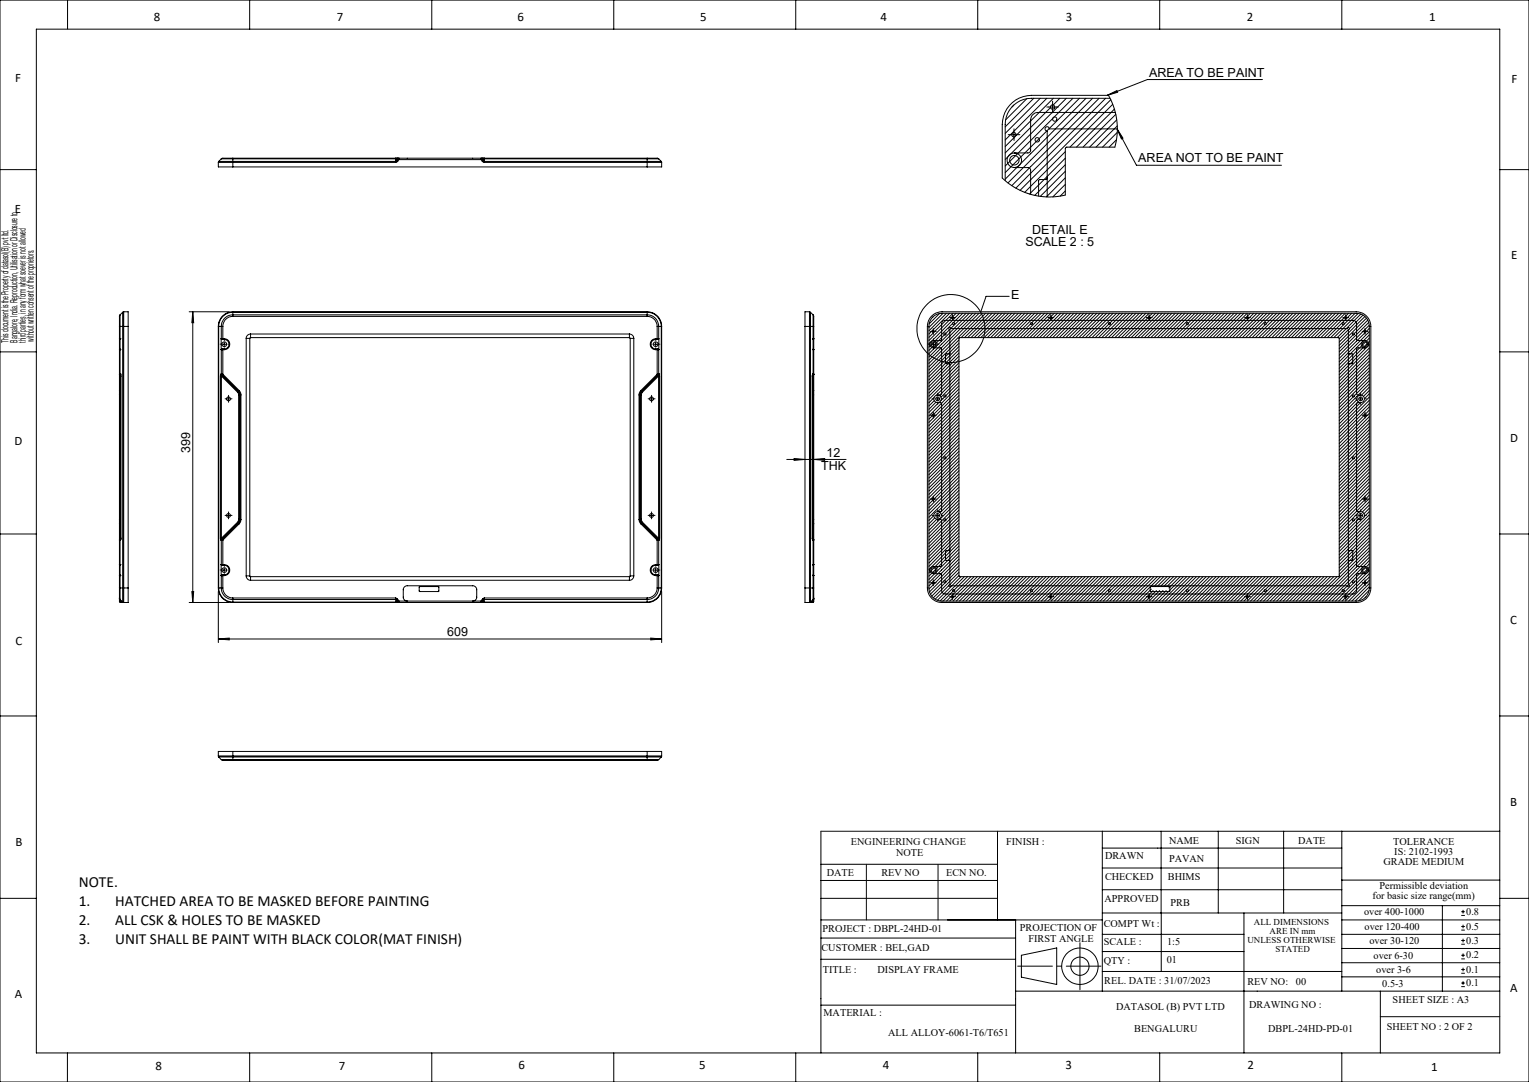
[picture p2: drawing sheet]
<svg xmlns="http://www.w3.org/2000/svg" width="420mm" height="297mm" viewBox="0 0 420 297" stroke-linecap="round" stroke-linejoin="round" font-family="sans-serif">
<g fill="none" stroke="#000" stroke-width=".27">
<path d="M0 0h420v297h-420zM10 8h402v281h-402zM18.6 0v7.9M68.6 0v8M118.6 0v8M168.6 0v8M218.6 0v8M268.6 0v8M318.6 0v8M368.6 0v8M277.3 29a8 8 0 0 1 6-2.8h21.2l1.5 3.5 .8 3.6 .1 3.5-.7 3.6-13.4 .1-.2 .3v12.7l-4 .6-2.4-.1-2.2-.4-2.6-.8-2.4-1.2-2.2-1.4-1.5-1.3 .1-15.8a7.8 7.8 0 0 1 1.9-4.1zM277.5 37h2"/>
<path d="M278.5 28.9l-.5 .4M278.5 36v2M278.8 37.5l-2.7 2.7M282 27.1l-5.8 5.8M284 27l-7.9 7.8M285.7 27l-9.6 9.6M287.5 27l-11.4 11.4M288.1 29.4h2M288.5 29.6l-12.4 12.4M289.1 28.4v2M289.3 27l-10.3 10.2M291.1 27l-1.8 1.8"/>
<path d="M292.9 27l-16.8 16.8M294.7 27l-18.6 18.6M296.5 27l-20.4 20.4M298.3 27l-22.2 22.2M300.1 27l-23.2 23.2M301.9 27l-24 24M303.7 27l-24.7 24.6M304.1 26.2l2.7-1.3 .2 .4zM304.9 27h-21.6a7.2 7.2 0 0 0-7.2 7.2v15.4M305.1 27.4l-24.9 24.8M305.6 28.6l-11.7 11.8M306.1 29.9l-10.4 10.5"/>
<path d="M306.4 30.9h-21.3a2.05 2.05 0 0 0-2 2v8.3a.73 .73 0 0 1-.8 .8h-3.7M306.5 31.4l-9 9M306.7 38.4l-2 2M306.7 32.9l-7.4 7.5M306.8 35.4l1.7 2.5-.5 .2zM306.8 35.4l5.4 10h39.8M306.8 36.4l-3.9 4M306.9 35.4h-18.6a.6 .6 0 0 0-.6-.6 .6 .6 0 0 0-.6 .6 .6 .6 0 0 0 .6 .6v18M306.9 34.6l-5.8 5.8M346.8 21.8h-31.6l-11.1 4.4M0 46.6h10M60 44.6h4"/>
<path d="M60 44.6v1.2h4M60.1 44.3h3.9M60.1 44.3l-.1 .3M60.8 43.6h3.2M60.8 43.6l-.7 .7M64 44.3v.3M64 43.4h-2.9l-.3 .2M64 43.4v.2M64 43.6v.7M64 44.6v1.2M64 44.6h44.7M64 45.8h113.8"/>
<path d="M64 44.3h44.7M64 43.4h44.7M64 43.6h44.7M108.7 44.3v.3M108.7 43.4l.2 .2M108.7 43.4h.3M108.7 43.4v.2M108.7 43.6v.7M108.9 43.6h.1M108.9 43.6h-.2M109 44.1l.3 .1M109 44.1l-.3 .2"/>
<path d="M109 43.6v.5M109 43.6h.3M109 43.4l-.1 .2M109 43.4h.3M109.3 44.2l-.6 .4M109.3 43.4l-.3 .2M109.3 43.4h23.2M109.3 43.6l.3-.2v.4M109.3 43.6l.3 .2M109.3 43.6l-.3 .5M109.6 43.8l-.3 .4M109.6 43.8h22.6"/>
<path d="M132.2 43.8l.3 .4M132.4 43.6l-.2-.2v.4M132.4 43.6l-.2 .2M132.4 43.6l.4 .5M132.4 43.6h.4M132.5 44.2l.5 .4M132.5 43.4l.3 .2M132.5 43.4h.2M132.7 43.4l.2 .2M132.7 43.4h.3M132.8 44.1l-.3 .1M132.8 44.1l.2 .2"/>
<path d="M132.8 43.6v.5M132.9 43.6h-.1M132.9 43.6h.1M133 44.3v.3M133 43.4l-.1 .2M133 43.4v.2M133 43.6v.7M133 44.6h44.8M133 44.3h44.8M133 43.4h44.8M133 43.6h44.8M177.8 44.6h4"/>
<path d="M177.8 44.3v.3M177.8 44.3h3.8M177.8 43.6h3.1M177.8 43.4v.2M177.8 43.4h2.8l.3 .2M177.8 43.6v.7M177.8 44.6v1.2M180.9 43.6l.7 .7M181.6 44.3l.2 .3M181.8 44.6v1.2h-4M278.6 42a2.01 2.01 0 0 0-2 2 2.01 2.01 0 0 0 2 2M278.6 46h3.7a.73 .73 0 0 1 .8 .8v6.5"/>
<path d="M278.6 42a2.01 2.01 0 0 1 2 2 2.01 2.01 0 0 1-2 2M287.7 48.9l-.3 .3-1.9 .1-.2 .3v4.2M292.6 43.4l-9.8 9.9M292.6 45.2l-8.4 8.4M292.6 47l-6.9 6.9M292.6 48.8l-5.2 5.2M292.6 41.6l-11.1 11.2M292.6 50.6l-3.4 3.4M292.6 52.4l-1.4 1.4M412 46.6h8M0 96.6h10M32.8 89.6h.2"/>
<path d="M32.8 93h.2M32.8 93l.2 .2M32.8 96h.2M32.8 93v3M32.8 89.6v3.4M32.8 96v11.2M33 96h.1M33 93h.1M33 86.4v3.2M33 93v.1M33 95.9v.1M33 86.4l-.2 .3v2.9"/>
<path d="M33 95.8l-.2 .2M33 89.6h.7M33 89.6v13.1M33.7 89.6h.3M33.7 85.7v3.9M33.7 89.6v71.8M33.7 85.7l-.7 .7M34 85.6l-.3 .1M34 85.6v4M34 85.6h1.2v4M34 89.6h1.2M34 89.6v71.8"/>
<path d="M35.2 89.6v71.8M52 85.6h11M53 85.6v79.8M53 85.6l.2 3h-.5zM60 89.6h.1M60 89.6v71.8M60.1 89.6v71.8M60.1 89.6h.7M60.7 93l.1 .1M60.7 93h.1M60.7 96h.1M60.8 89.6h.4"/>
<path d="M60.8 93h.4M60.8 96h.4M60.8 93v.1M60.8 89.6v13.1M60.8 93.1l.4 .1M60.8 95.9v.1M60.8 95.9l-.1 .1M61.1 94.5h1M61.2 93v.2M61.2 95.8l-.4 .1M61.2 95.8v.2M61.2 89.6v3.4"/>
<path d="M61.2 96v6.7M61.2 93h.4M61.2 93.2h.4M61.2 96h.4M61.2 95.8h.4M61.6 93v.2M61.6 93a1.5 1.5 0 0 1 1.5 1.5 1.5 1.5 0 0 1-1.5 1.5M61.6 95.8v.2M61.6 93.2a1.29 1.29 0 0 1 1.3 1.3 1.29 1.29 0 0 1-1.3 1.3M61.6 94v1M64 86.4a3.1 3.1 0 0 0-3.2 3.2M64 86.4v.5"/>
<path d="M64 86.9a2.74 2.74 0 0 0-2.8 2.7M64 85.7a3.8 3.8 0 0 0-3.9 3.9M64 85.6v.1M64 85.6a4 4 0 0 0-4 4M64 85.6h113.8M64 86.4h113.8M64 86.9h113.8M64 85.7v.7M64 85.7h113.8M67.6 92.9h1M67.6 92.9v65.2M68.6 92.9v65.2"/>
<path d="M68.8 91.7a1.2 1.2 0 0 0-1.2 1.2M68.8 92.7l-.2 .2M68.8 91.7v1M68.8 91.7h104.1M68.8 92.7h104.1M172.9 91.7a1.2 1.2 0 0 1 1.2 1.2M172.9 92.7l.2 .2M172.9 91.7v1M173.1 92.9v65.2M173.1 92.9h1M174.1 92.9v65.2M177.8 86.4v.5"/>
<path d="M177.8 86.4a3.1 3.1 0 0 1 3.1 3.2M177.8 86.9a2.74 2.74 0 0 1 2.7 2.7M177.8 85.7a3.8 3.8 0 0 1 3.8 3.9M177.8 85.6v.1M177.8 85.6a4 4 0 0 1 4 4M177.8 85.7v.7M179.6 94.5h1M180.1 93a1.5 1.5 0 0 0-1.5 1.5 1.5 1.5 0 0 0 1.5 1.5M180.1 93v.2M180.1 93.2a1.29 1.29 0 0 0-1.3 1.3 1.29 1.29 0 0 0 1.3 1.3M180.1 95.8v.2M180.1 94v1"/>
<path d="M180.1 93h.4M180.1 93.2h.4M180.1 96h.4M180.1 95.8h.4M180.5 89.6h.4M180.5 96h.4M180.5 95.8v.2M180.5 95.8l.4 .1M180.5 93v.2M180.5 93h.4M180.5 89.6v3.4M180.5 96v6.7"/>
<path d="M180.9 95.9v.1M180.9 93.1l-.4 .1M180.9 95.9l.1 .1M180.9 93v.1M180.9 89.6v13.1M180.9 93h.1M180.9 96h.1M180.9 89.6h.7M181 93l-.1 .1M181.6 89.6h.2M181.6 89.6v71.8M181.8 89.6v71.8"/>
<path d="M221.1 89.6h1.3M221.1 89.6v71.8M222.4 89.6h.2M222.4 85.6v4M222.4 85.6l.2 .1M222.4 85.6h-1.3v4M222.4 89.6v71.8M222.6 85.7v3.9M222.6 89.6h.7M222.6 89.6v71.8M222.6 85.7l.7 .7M223.3 86.4v3.2"/>
<path d="M223.3 93h.1M223.3 96h.1M223.3 95.9v.1M223.3 93v.1M223.3 86.4l.2 .3v2.9M223.3 89.6h.2M223.3 93h.2M223.3 96h.2M223.3 95.8l.2 .2M223.3 89.6v13.1M223.5 93l-.2 .2M223.5 93v3"/>
<path d="M223.5 89.6v3.4M223.5 96v11.2M255.7 87l1.4-1.1 1.7-.3h113.7a4 4 0 0 1 4.1 4v71.8a4 4 0 0 1-4.1 4h-113.7a3.9 3.9 0 0 1-4.1-4v-71.8l.4-1.7zM255.8 91h1.1M255.9 94.5h1M256 87.2l1.2-.9 1.6-.3h113.7a3.5 3.5 0 0 1 3.6 3.6v71.8a3.5 3.5 0 0 1-3.6 3.6h-113.7a3.6 3.6 0 0 1-3.6-3.6v-71.8l.3-1.5zM256.3 86.9l-.2 .3M256.4 90.5v1M256.4 94v1M256.4 93.5h1.9l.4-.3v-4.3a.96 .96 0 0 1 .9-1h112.1a.96 .96 0 0 1 .9 1v4.3l.4 .3h1.9M256.4 93.5a1.01 1.01 0 0 0-1 1 1.01 1.01 0 0 0 1 1M256.4 95.5h1.9l.4 .3v12.3l-.4 .3h-.7"/>
<path d="M256.4 93.5a1.01 1.01 0 0 1 1 1 1.01 1.01 0 0 1-1 1M256.5 91.3l-1.3 1.3M258.1 86l-2.9 2.9M259 86l-3.8 3.9M260 86l-4.8 4.8M260.8 86l-5.6 5.7M260.9 96.9l-1.2 .4v2.4l1 .1 .2 .2M261.2 87.2h.9M261.4 87.3l-6.2 6.2M261.7 86.7v1M261.8 86l-5.2 5.1M262.6 86l-.9 .9"/>
<path d="M263.4 93.3l-8.2 8.3M263.4 94.2l-8.2 8.3M263.4 95.1l-8.2 8.3M263.4 96l-8.2 8.3M263.4 96.9l-8.2 8.3M263.4 97.8l-8.2 8.3M263.4 98.7l-8.2 8.3M263.4 99.6l-8.2 8.3M263.5 92.7h104.3l.1 65.5-104.4 .1zM263.6 86l-8.4 8.4M264.4 86l-9.2 9.3M265.4 86l-10.2 10.2"/>
<path d="M266.2 86l-11 11.1M267.2 86l-12 12M268 86l-12.8 12.9M268.9 86l-13.7 13.8M269.8 86l-14.6 14.7M270.7 86l-6.7 6.7M271.6 86l-6.7 6.7M272.5 86l-6.7 6.7M273.4 86l-6.7 6.7M274.3 86l-6.7 6.7M275.2 86l-6.7 6.7M276.1 86l-6.7 6.7"/>
<path d="M277 86l-6.7 6.7M277.2 81.3h-6.3l-1.5 4.4M277.9 86l-6.7 6.7M278.8 86l-6.7 6.7M279.7 86l-6.7 6.7M280.6 86l-6.7 6.7M281.5 86l-6.7 6.7M282.4 86l-6.7 6.7M283.3 86l-6.7 6.7M284.2 86l-6.7 6.7M285.1 86l-6.7 6.7M286 86l-6.7 6.7"/>
<path d="M286.9 86l-6.7 6.7M287.8 86l-6.7 6.7M288.1 87.2h1M288.4 87.2l-5.5 5.5M288.6 86.7v1M288.7 86l-6.7 6.7M289.6 86l-.9 .9M290.5 86l-6.7 6.7M291.4 86l-6.7 6.7M292.3 86l-6.7 6.7M293.2 86l-6.7 6.7M294.1 86l-6.7 6.7"/>
<path d="M295 86l-6.7 6.7M295.9 86l-6.7 6.7M296.8 86l-6.7 6.7M297.7 86l-6.7 6.7M298.6 86l-6.7 6.7M299.5 86l-6.7 6.7M300.4 86l-6.7 6.7M301.3 86l-6.7 6.7M302.2 86l-6.7 6.7M303.1 86l-6.7 6.7M304 86l-6.7 6.7M304.9 86l-6.7 6.7"/>
<path d="M305.8 86l-6.8 6.7M306.7 86l-6.7 6.7M307.6 86l-6.8 6.7M308.4 86l-6.6 6.7M309.4 86l-6.8 6.7M310.2 86l-6.7 6.7M311.1 86l-6.7 6.7M312 86l-6.7 6.7M312.9 86l-6.7 6.7M313.8 86l-6.7 6.7M314.7 86l-6.7 6.7M315.1 87.2h1.1"/>
<path d="M315.3 87.2l-5.5 5.5M315.6 86.7v1M315.6 86l-6.7 6.7M316.5 86l-.9 .9M317.4 86l-6.7 6.7M318.3 86l-6.7 6.7M319.2 86l-6.7 6.7M320.1 86l-6.7 6.7M321 86l-6.7 6.7M321.9 86l-6.7 6.7M322.8 86l-6.7 6.7M323.7 86l-6.7 6.7"/>
<path d="M324.6 86l-6.7 6.7M325.5 86l-6.7 6.7M326.4 86l-6.7 6.7M327.3 86l-6.7 6.7M328.2 86l-6.7 6.7M329.1 86l-6.7 6.7M330 86l-6.7 6.7M330.9 86l-6.7 6.7M331.8 86l-6.7 6.7M332.7 86l-6.7 6.7M333.6 86l-6.7 6.7M334.5 86l-6.7 6.7"/>
<path d="M335.4 86l-6.7 6.7M336.3 86l-6.7 6.7M337.2 86l-6.7 6.7M338.1 86l-6.7 6.7M339 86l-6.7 6.7M339.9 86l-6.7 6.7M340.8 86l-6.7 6.7M341.7 86l-6.7 6.7M342.2 87.2h.9M342.4 87.1l-5.6 5.6M342.6 86l-6.7 6.7M342.7 86.7v1"/>
<path d="M343.5 86l-1 .9M344.4 86l-6.7 6.7M345.3 86l-6.7 6.7M346.2 86l-6.7 6.7M347.1 86l-6.7 6.7M348 86l-6.7 6.7M348.9 86l-6.7 6.7M349.7 86l-6.6 6.7M350.7 86l-6.7 6.7M351.5 86l-6.7 6.7M352.5 86l-6.7 6.7M353.3 86l-6.7 6.7"/>
<path d="M354.3 86l-6.7 6.7M355.1 86l-6.7 6.7M356.1 86l-6.7 6.7M356.9 86l-6.7 6.7M357.9 86l-6.7 6.7M358.7 86l-6.7 6.7M359.6 86l-6.6 6.7M360.5 86l-6.7 6.7M361.4 86l-6.7 6.7M362.3 86l-6.7 6.7M363.2 86l-6.7 6.7M364.1 86l-6.7 6.7"/>
<path d="M365 86l-6.7 6.7M365.9 86l-6.7 6.7M366.8 86l-6.7 6.7M367.7 86l-6.7 6.7M368.6 86l-6.7 6.7M369.1 87.2h1M369.5 86l-6.7 6.7M369.6 86.7v1M370.4 90.5l-2.5 2.5M370.4 96.9l1.2 .4v2.4l-1 .1-.2 .2M370.4 90.5a.29 .29 0 0 0 .3-.3 .29 .29 0 0 0-.3-.3 .29 .29 0 0 0-.3 .3h-108.9a.29 .29 0 0 0-.3-.3 .29 .29 0 0 0-.3 .3 .29 .29 0 0 0 .3 .3v70M370.4 90.5v70a.3 .3 0 0 1 .3 .3 .3 .3 0 0 1-.3 .3 .3 .3 0 0 1-.3-.3h-108.9a.3 .3 0 0 1-.3 .3 .3 .3 0 0 1-.3-.3 .3 .3 0 0 1 .3-.3"/>
<path d="M370.4 86l-6.7 6.7M371.3 86l-6.7 6.7M372.2 86l-6.7 6.7M373.1 86l-6.7 6.7M373.8 86.2l-6.5 6.5M374.4 86.5l-4 4M374.4 91h1.1M374.9 95.5h-1.9l-.4 .3v12.3M374.9 93.5a1.01 1.01 0 0 1 1 1 1.01 1.01 0 0 1-1 1M374.9 93.5a1.01 1.01 0 0 0-1 1 1.01 1.01 0 0 0 1 1M374.9 90.5v1M374.9 86.9l-7 7"/>
<path d="M375 91.3l-7.1 7.1M375.4 87.3l-7.5 7.5M375.7 87.9l-7.8 7.8M376 88.5l-8.1 8.1M376.1 89.2l-8.2 8.3M376.1 90.1l-.9 .9M376.1 91l-8.2 8.3M376.1 91.9l-8.2 8.3M376.1 92.8l-8.2 8.3M376.1 93.7l-8.2 8.3M376.1 94.6l-8.2 8.3M376.1 95.5l-8.2 8.3"/>
<path d="M376.1 96.4l-8.2 8.3M376.1 97.3l-8.2 8.3M376.1 98.2l-8.2 8.3M376.1 99.1l-8.2 8.3M412 96.6h8M32.8 107.2l.1 .2M32.8 108.4h.1M32.8 107.2v1.2M32.8 108.4v34.2M32.9 107.4v1M32.9 108.4h.1M32.9 107.4h.1"/>
<path d="M32.9 102.9v4.5M32.9 108.4v34.2M33 102.7l.2 .5M33 102.7h.1M33 102.9l.1 .3M33 102.7v.2M33 102.9h.1M33 107.4l.1 .2M33 102.7h-.2l.1 .2M33 102.9h-.1M33 107.4v1M33 108.4h.1"/>
<path d="M33 102.9v4.5M33 108.4v34.2M33.1 103.2h.1M33.1 103.2v44.5M33.2 103.2v44.5M60.5 103.2h.3M60.5 103.2v44.5M60.8 102.7h.4M60.8 102.7l.1 .2M60.8 102.7h.1M60.8 102.7l-.3 .5M60.8 103.2l4.4 4.4"/>
<path d="M60.8 103.2v44.5M60.9 102.9h.1M60.9 102.9l-.1 .3M60.9 102.9l4.5 4.5M61 102.9l4.5 4.5M61.2 102.7l-.2 .2M61.2 102.7l4.5 4.5M62.3 109.5h1M62.8 109v1M65.2 107.6l.3 .8M65.4 107.4l.4 1M65.4 107.4l-.2 .2"/>
<path d="M65.5 107.4l.4 1M65.5 107.4h-.1M65.5 108.4h.3M65.5 108.4v34.2M65.7 107.2l-.2 .2M65.7 107.2l.4 .7 .1 .5M65.8 108.4h.1M65.8 108.4v34.2M65.9 108.4h.3M65.9 108.4v34.2M66.2 108.4v34.2M175.5 108.4h.3"/>
<path d="M175.5 108.4v34.2M175.8 108.4v34.2M175.8 108.4h.1M175.9 108.4h.3M175.9 108.4v34.2M176 107.2l-.4 .7-.1 .5M176 107.2l.2 .2M176.2 108.4v34.2M176.2 107.4l-.4 1M176.2 107.4h.1M176.3 107.4l-.4 1M176.3 107.4l.2 .2"/>
<path d="M176.5 107.6l-.3 .8M178.5 109.5h1M179 109v1M180.5 102.7l.2 .2M180.5 102.7l-4.5 4.5M180.7 102.9l-4.5 4.5M180.9 102.9h-.2M180.9 102.9h.1M180.9 102.9v.3M180.9 102.9l-4.6 4.5M180.9 103.2h.3M180.9 103.2l-4.4 4.4"/>
<path d="M180.9 103.2v44.5M180.9 102.7h-.4M180.9 102.7v.2M180.9 102.7h.1M180.9 102.7l.3 .5M181.2 103.2v44.5M223.1 103.2h.1M223.1 103.2v44.5M223.2 108.4h.1M223.2 103.2v44.5M223.3 102.7h.1M223.3 102.7l-.2 .5"/>
<path d="M223.3 102.9l-.1 .3M223.3 102.7v.2M223.3 107.4l-.1 .2M223.3 102.9h.1M223.3 102.7h.2l-.1 .2M223.3 107.4v1M223.3 108.4h.1M223.3 102.9v4.5M223.3 108.4v34.2M223.4 107.4v1M223.4 108.4h.1M223.4 102.9v4.5"/>
<path d="M223.4 108.4v34.2M223.4 107.4h-.1M223.5 107.2l-.1 .2M223.5 107.2v1.2M223.5 108.4v34.2M255.8 114h1.1M256.1 114.1l-.9 .9M256.4 113.5v1M256.6 109l-1.4 1.6M256.6 110l-1.4 1.4M257 109.5h1.1M257.1 110.4l-1.9 2"/>
<path d="M257.6 109v1M257.6 108.4a1.04 1.04 0 0 0-1.1 1.1 1.04 1.04 0 0 0 1.1 1M257.6 110.5h.7l.4 .3v29.3l-.4 .3h-.7M257.6 108.4a1.04 1.04 0 0 1 1 1.1 1.04 1.04 0 0 1-1 1M258 110.3l-2.8 2.9M263.4 100.5l-8.2 8.3M263.4 101.4l-8.2 8.2M263.4 102.3l-6.3 6.3M263.4 103.2l-5.4 5.4M263.4 104.1l-5 4.9M263.4 105l-5 5M263.4 105.9l-8.2 8.3"/>
<path d="M263.4 106.8l-6.9 6.9M263.4 107.7l-8.2 8.3M263.4 108.6l-8.2 8.2M263.4 109.5l-8.2 8.3M263.4 110.4l-8.2 8.2M263.4 111.3l-8.2 8.2M263.4 112.2l-8.2 8.2M263.4 113.1l-8.2 8.2M263.4 114l-8.2 8.2M263.4 114.9l-8.2 8.2M263.4 115.8l-8.2 8.2M263.4 116.7l-8.2 8.2"/>
<path d="M263.4 117.6l-8.2 8.2M263.4 118.5l-8.2 8.2M263.4 119.3l-8.2 8.3M372.6 108.1l.4 .3h.7M372.6 108l-4.7 4.7M372.8 109.7l-4.9 4.8M373.1 110.2l-5.2 5.3M373.2 109.5h1.1M373.7 108.4a1.04 1.04 0 0 1 1.1 1.1 1.04 1.04 0 0 1-1.1 1M373.7 110.5h-.7l-.4 .3v29.3l.4 .3h.7M373.7 108.4a1.04 1.04 0 0 0-1 1.1 1.04 1.04 0 0 0 1 1M373.7 109v1"/>
<path d="M373.8 110.5l-5.9 5.8M374.4 114h1.1M374.6 114.1l-6.7 6.8M374.9 113.5v1M376.1 100l-8.2 8.3M376.1 100.9l-8.2 8.3M376.1 101.8l-8.2 8.3M376.1 102.7l-8.2 8.3M376.1 103.6l-8.2 8.3M376.1 104.5l-3.5 3.5M376.1 105.4l-8.2 8.3M376.1 106.3l-2.2 2.2"/>
<path d="M376.1 107.2l-1.6 1.6M376.1 108.1l-1.3 1.4M376.1 109l-8.2 8.3M376.1 109.9l-8.2 8.2M376.1 110.8l-8.2 8.3M376.1 111.7l-8.2 8.2M376.1 112.6l-1.1 1.1M376.1 113.5l-8.2 8.2M376.1 114.4l-8.2 8.3M376.1 115.3l-8.2 8.2M376.1 116.2l-8.2 8.2M376.1 117.1l-8.2 8.2"/>
<path d="M376.1 118l-8.2 8.2M376.1 118.9l-8.2 8.2M376.1 119.8l-8.2 8.2M216.1 126.1h16.3M218.1 125.9l3 .2-3 .3zM223.5 126.1l3-.2v.5zM255.8 137h1.1M256.3 137.3l-1.1 1.1M256.4 136.5v1M263.4 120.3l-8.2 8.2M263.4 121.1l-8.2 8.3M263.4 122.1l-8.2 8.2"/>
<path d="M263.4 122.9l-8.2 8.3M263.4 123.9l-8.2 8.2M263.4 124.7l-8.2 8.3M263.4 125.7l-8.2 8.2M263.4 126.5l-8.2 8.3M263.4 127.5l-8.2 8.2M263.4 128.3l-8.2 8.3M263.4 129.2l-8.2 8.3M263.4 130.1l-6.8 6.8M263.4 131l-8.2 8.3M263.4 131.9l-8.2 8.3M263.4 132.8l-8.2 8.3"/>
<path d="M263.4 133.7l-8.2 8.3M263.4 134.6l-5.9 5.9M263.4 135.5l-5.2 5.2M263.4 136.4l-4.9 4.9M263.4 137.3l-8.2 8.3M263.4 138.2l-8.2 8.3M263.4 139.1l-8.2 8.3M374.4 137h1.1M374.8 137.3l-6.9 6.9M374.9 136.5v1M376.1 120.7l-8.2 8.2M376.1 121.6l-8.2 8.2"/>
<path d="M376.1 122.4l-8.2 8.3M376.1 123.4l-8.2 8.2M376.1 124.2l-8.2 8.3M376.1 125.2l-8.2 8.2M376.1 126l-8.2 8.3M376.1 127l-8.2 8.2M376.1 127.8l-8.2 8.3M376.1 128.8l-8.2 8.2M376.1 129.6l-8.2 8.3M376.1 130.6l-8.2 8.2M376.1 131.4l-8.2 8.3M376.1 132.3l-8.2 8.3"/>
<path d="M376.1 133.2l-8.2 8.3M376.1 134.1l-8.2 8.3M376.1 135l-8.2 8.3M376.1 135.9l-.9 1M376.1 136.8l-8.2 8.3M376.1 137.7l-2.8 2.9M376.1 138.6l-1.9 2M376.1 139.5l-1.5 1.5M0 146.6h10M32.8 155h.2M32.8 155l.2 .2M32.8 158h.2"/>
<path d="M32.8 155v3M32.8 142.6h.1M32.8 142.6v1.2M32.8 143.8v11.2M32.8 158v3.4M32.9 148.1l-.1 .2h.2M32.9 148.1h.1M32.9 143.6l-.1 .2M32.9 142.6v1M32.9 143.6v4.5M33 158h.1M33 155h.1"/>
<path d="M33 148.1v.2M33 157.9v.1M33 155v.1M33 148.1h.1M33 157.8l-.2 .2M33 142.6v.9M33 142.6h.1M33 143.5v4.6M33 148.3v13.1M33 143.5l-.1 .1M33 142.6h-.1M33.1 147.7l-.1 .4"/>
<path d="M33.1 147.7h.1M33.1 143.4l-.1 .1M33.2 147.7l-.2 .6M60.5 147.7l.3 .6M60.5 147.7h.3M60.7 155l.1 .1M60.7 158h.1M60.7 155h.1M60.8 155h.4M60.8 158h.4M60.8 155v.1M60.8 148.3v13.1"/>
<path d="M60.8 155.1l.4 .1M60.8 157.9v.1M60.8 147.7l.1 .4M60.8 157.9l-.1 .1M60.9 148.1l-.1 .2M60.9 148.1l.3 .2M60.9 148.1h.1M61.1 156.5h1M61.2 148.3h-.4M61.2 157.8v.2M61.2 155v.2M61.2 157.8l-.4 .1"/>
<path d="M61.2 148.3v6.7M61.2 158v3.4M61.2 158h.4M61.2 157.8h.4M61.2 155h.4M61.2 155.2h.4M61.6 157.8v.2M61.6 155a1.52 1.52 0 0 1 1.5 1.5 1.52 1.52 0 0 1-1.5 1.5M61.6 155.2a1.31 1.31 0 0 1 1.3 1.3 1.31 1.31 0 0 1-1.3 1.3M61.6 155v.2M61.6 156v1M62.3 141.5h1"/>
<path d="M62.8 141v1M65.2 143.4l.2 .1M65.2 143.4l-4.4 4.3M65.4 143.5l-4.5 4.6M65.4 143.5l.1 .1M65.5 143.6l.2 .2M65.5 142.6h.3M65.5 142.6l-.3 .8M65.7 143.8l-4.5 4.5M65.8 142.6l-.4 .9M65.8 142.6h.1M65.9 142.6h.3"/>
<path d="M65.9 142.6l-.4 1M66.2 142.6l-.5 1.2M67.6 158.1a1.2 1.2 0 0 0 1.2 1.2M67.6 158.1h1M68.6 158.1l.2 .2M68.8 158.3v1M68.8 158.3h104.1M68.8 159.3h104.1M172.9 158.3v1M173.1 158.1l-.2 .2M173.1 158.1h1M174.1 158.1a1.2 1.2 0 0 1-1.2 1.2"/>
<path d="M175.5 142.6l.5 1.2M175.5 142.6h.3M175.8 142.6l.4 1M175.9 142.6l.4 .9M175.9 142.6h.3M175.9 142.6h-.1M176 143.8l4.5 4.5M176.2 142.6l.3 .8M176.2 143.6l-.2 .2M176.2 143.6l4.7 4.5M176.3 143.5l-.1 .1M176.5 143.4l-.2 .1"/>
<path d="M176.5 143.4l4.4 4.3M178.5 141.5h1M179 141v1M179.6 156.5h1M180.1 155a1.52 1.52 0 0 0-1.5 1.5 1.52 1.52 0 0 0 1.5 1.5M180.1 155v.2M180.1 155.2a1.31 1.31 0 0 0-1.3 1.3 1.31 1.31 0 0 0 1.3 1.3M180.1 157.8v.2M180.1 156v1M180.1 158h.4M180.1 157.8h.4M180.1 155h.4"/>
<path d="M180.1 155.2h.4M180.5 158h.4M180.5 148.3h.4M180.5 157.8v.2M180.5 155v.2M180.5 157.8l.4 .1M180.5 155h.4M180.5 148.3v6.7M180.5 158v3.4M180.9 148.1l-.4 .2M180.9 148.1v.2M180.9 148.1h.1"/>
<path d="M180.9 157.9v.1M180.9 155.1l-.4 .1M180.9 147.7v.4M180.9 147.7h.3M180.9 157.9l.1 .1M180.9 155v.1M180.9 148.3v13.1M180.9 158h.1M180.9 155h.1M181 155l-.1 .1M181.2 147.7l-.3 .6M223.1 147.7l.2 .6"/>
<path d="M223.1 147.7h.1M223.2 147.7l.1 .4M223.2 143.4l.1 .1M223.2 142.6h.1M223.3 155h.1M223.3 158h.1M223.3 148.1v.2M223.3 155v.1M223.3 157.9v.1M223.3 148.1h.1M223.3 155h.2M223.3 158h.2"/>
<path d="M223.3 157.8l.2 .2M223.3 142.6v.9M223.3 143.5v4.6M223.3 148.3v13.1M223.3 143.5l.1 .1M223.3 142.6h.1M223.4 148.1l.1 .2h-.2M223.4 148.1h-.1M223.4 143.6l.1 .2M223.4 142.6v1M223.4 142.6h.1M223.4 143.6v4.5"/>
<path d="M223.5 155l-.2 .2M223.5 155v3M223.5 142.6v1.2M223.5 143.8v11.2M223.5 158v3.4M255.8 160h1.1M256 159.9l-.8 .9M256.4 159.5v1M256.4 155.5a.99 .99 0 0 0-1 1 .99 .99 0 0 0 1 1M256.4 157.5h1.8l.5 .3v4.3a.96 .96 0 0 0 .9 1h112.1a.96 .96 0 0 0 .9-1v-4.3l.5-.3h1.8M256.4 155.5a.99 .99 0 0 1 1 1 .99 .99 0 0 1-1 1M256.5 141.5l-1.3 1.4"/>
<path d="M256.8 142.1l-1.6 1.7M257 141.5h1.1M257.4 142.5l-2.2 2.2M257.6 141v1M257.6 140.4a1.04 1.04 0 0 0-1.1 1.1 1.04 1.04 0 0 0 1.1 1M257.6 142.5h.7l.4 .3v12.4l-.5 .3h-1.8M257.6 140.4a1.04 1.04 0 0 1 1 1.1 1.04 1.04 0 0 1-1 1M260.9 150.9l-.1 .2h-.9l-.2 .2v2.4l1 .1 .2 .3M263.4 140l-8.2 8.3M263.4 140.9l-8.2 8.3M263.4 141.8l-8.2 8.3M263.4 142.7l-8.2 8.3"/>
<path d="M263.4 143.6l-8.2 8.3M263.4 144.5l-8.2 8.2M263.4 145.4l-8.2 8.3M263.4 146.3l-8.2 8.2M263.4 147.2l-8.2 8.3M263.4 148.1l-8.2 8.2M263.4 149l-8.2 8.3M263.4 149.9l-8.2 8.2M263.4 150.8l-8.2 8.3M263.4 151.7l-8.2 8.2M263.4 152.6l-7.1 7.1M263.4 153.5l-8.2 8.2"/>
<path d="M263.4 154.4l-8.1 8.1M263.4 155.3l-7.8 7.8M263.4 156.2l-7.5 7.5M263.4 157.1l-7 7M263.4 158l-6.5 6.5M264 158.3l-6.5 6.5M264.9 158.3l-6.7 6.7M265.8 158.3l-6.7 6.7M266.7 158.3l-6.7 6.7M267.6 158.3l-6.7 6.7M268.5 158.3l-6.7 6.7M269.4 158.3l-6.7 6.7"/>
<path d="M270.3 158.3l-6.7 6.7M271.2 158.3l-6.7 6.7M272.1 158.3l-6.7 6.7M273 158.3l-6.7 6.7M273.9 158.3l-6.7 6.7M274.8 158.3l-6.7 6.7M275.7 158.3l-6.7 6.7M276.6 158.3l-6.7 6.7M277.5 158.3l-6.7 6.7M278.3 158.3l-6.6 6.7M279.3 158.3l-6.7 6.7M280.1 158.3l-6.7 6.7"/>
<path d="M281.1 158.3l-6.7 6.7M281.9 158.3l-6.7 6.7M282.9 158.3l-6.7 6.7M283.7 158.3l-6.7 6.7M284.7 158.3l-6.7 6.7M285.5 158.3l-6.7 6.7M286.5 158.3l-6.7 6.7M287.3 158.3l-6.7 6.7M288.2 158.3l-6.6 6.7M289.1 158.3l-6.7 6.7M290 158.3l-6.7 6.7M290.9 158.3l-6.7 6.7"/>
<path d="M291.8 158.3l-6.7 6.7M292.7 158.3l-6.7 6.7M293.6 158.3l-6.7 6.7M294.5 158.3l-5.6 5.6M295.4 158.3l-6.7 6.7M296.3 158.3l-6.7 6.7M297.2 158.3l-6.7 6.7M298.1 158.3l-6.7 6.7M299 158.3l-6.7 6.7M299.9 158.3l-6.7 6.7M300.8 158.3l-6.7 6.7M301.7 158.3l-6.7 6.7"/>
<path d="M302.6 158.3l-6.7 6.7M303.5 158.3l-6.7 6.7M304.4 158.3l-6.7 6.7M305.3 158.3l-6.7 6.7M306.2 158.3l-6.7 6.7M307.1 158.3l-6.7 6.7M308 158.3l-6.7 6.7M308.9 158.3l-6.7 6.7M309.8 158.3l-6.7 6.7M310.7 158.3l-6.7 6.7M311.6 158.3l-6.7 6.7M312.5 158.3l-6.7 6.7"/>
<path d="M313.4 158.3l-6.7 6.7M314.3 158.3l-6.7 6.7M315.2 158.3l-6.7 6.7M316.1 158.3l-6.7 6.7M317 158.3l-6.7 6.7M317.9 158.3l-6.7 6.7M318.8 158.3l-6.7 6.7M319.7 158.3l-2.5 2.5M320.6 158.3l-2.5 2.5M321.5 158.3l-2.6 2.5M322.4 158.3l-2.5 2.5M323.3 158.3l-2.6 2.5"/>
<path d="M324.2 158.3l-3.1 3.1M325 158.3l-6.7 6.7M326 158.3l-6.7 6.7M326.8 158.3l-6.7 6.7M327.8 158.3l-6.7 6.7M328.6 158.3l-6.7 6.7M329.5 158.3l-6.6 6.7M330.4 158.3l-6.7 6.7M331.3 158.3l-6.7 6.7M332.2 158.3l-6.7 6.7M333.1 158.3l-6.7 6.7M334 158.3l-6.7 6.7"/>
<path d="M334.9 158.3l-6.7 6.7M335.8 158.3l-6.7 6.7M336.7 158.3l-6.7 6.7M337.6 158.3l-6.7 6.7M338.5 158.3l-6.7 6.7M339.4 158.3l-6.7 6.7M340.3 158.3l-6.7 6.7M341.2 158.3l-6.7 6.7M342.1 158.3l-6.7 6.7M343 158.3l-6.7 6.7M343.9 158.3l-6.7 6.7M344.8 158.3l-6.7 6.7"/>
<path d="M345.7 158.3l-6.7 6.7M346.6 158.3l-6.7 6.7M347.5 158.3l-6.7 6.7M348.4 158.3l-5.5 5.5M349.3 158.3l-6.7 6.7M350.2 158.3l-6.7 6.7M351.1 158.3l-6.7 6.7M352 158.3l-6.7 6.7M352.9 158.3l-6.7 6.7M353.8 158.3l-6.7 6.7M354.7 158.3l-6.7 6.7M355.6 158.3l-6.7 6.7"/>
<path d="M356.5 158.3l-6.7 6.7M357.4 158.3l-6.7 6.7M358.3 158.3l-6.7 6.7M359.2 158.3l-6.7 6.7M360.1 158.3l-6.7 6.7M361 158.3l-6.7 6.7M361.9 158.3l-6.7 6.7M362.8 158.3l-6.7 6.7M363.7 158.3l-6.7 6.7M364.6 158.3l-6.7 6.7M365.5 158.3l-6.7 6.7M366.4 158.3l-6.7 6.7"/>
<path d="M367.3 158.3l-6.7 6.7M370.4 150.9l.1 .2h.9l.2 .2v2.4l-1 .1-.2 .3M372.9 141.9l-5 5M372.9 141l-5 5M373.2 141.5h1.1M373.3 142.4l-5.4 5.4M373.7 142.5h-.7l-.4 .3v12.4l.5 .3h1.8M373.7 140.4a1.04 1.04 0 0 1 1.1 1.1 1.04 1.04 0 0 1-1.1 1M373.7 140.4a1.04 1.04 0 0 0-1 1.1 1.04 1.04 0 0 0 1 1M373.7 141v1M374.2 142.4l-6.3 6.3M374.4 160h1.1"/>
<path d="M374.7 159.8l-5.2 5.2M374.9 155.5a.99 .99 0 0 1 1 1 .99 .99 0 0 1-1 1M374.9 155.5a.99 .99 0 0 0-1 1 .99 .99 0 0 0 1 1M374.9 159.5v1M376.1 140.4l-1.5 1.5M376.1 141.3l-8.2 8.3M376.1 142.2l-8.2 8.3M376.1 143.1l-8.2 8.3M376.1 144l-8.2 8.3M376.1 144.9l-8.2 8.3M376.1 145.8l-8.2 8.3M376.1 146.7l-8.2 8.3"/>
<path d="M376.1 147.6l-8.2 8.3M376.1 148.5l-8.2 8.3M376.1 149.4l-8.2 8.3M376.1 150.3l-14.6 14.7M376.1 151.2l-13.7 13.8M376.1 152.1l-12.8 12.9M376.1 153l-12 12M376.1 153.9l-11 11.1M376.1 154.8l-10.2 10.2M376.1 155.7l-9.2 9.3M376.1 156.6l-8.4 8.4M376.1 157.5l-6.2 6.2"/>
<path d="M376.1 158.4l-1.3 1.3M376.1 159.3l-5.6 5.7M412 146.6h8M32.8 164.1l.2 .5M32.8 161.4v2.7M32.8 161.4h.2M32.8 164.4l.1 .2M32.8 164.1l.1 .5M32.8 164.1v.3M32.8 164.6l.2 .1M32.8 164.4v.2M32.8 165l.2 .2"/>
<path d="M32.8 165l.4 .4M32.8 164.6v.4M32.9 164.6l.1 .1M33 161.4v3.2M33 164.6h-.1M33 165.2l.2 .2M33 161.4h.7M33 165.2h.4M33 164.7v.5M33 164.6l.7 .7M33 164.7l.4 .5M33.2 165.4h.4"/>
<path d="M33.4 165.2l.3 .1M33.4 165.2l.2 .2M33.6 165.4h.4M33.7 161.4h.3M33.7 161.4v3.9M33.7 165.3l.3 .1M34 161.4v4M34 161.4h1.2M35.2 161.4v4h-1.2M52 165.4h11M52.7 162.4h.5l-.2 3zM60 175.4l3-.2v.4z"/>
<path d="M60 161.4h.1M60 161.4a3.9 3.9 0 0 0 4 4M60 162.4v14M60 175.4h121.8M60.1 161.4a3.9 3.9 0 0 0 3.9 3.9M60.1 161.4h.7M60.8 161.4h.4M60.8 161.4a3.1 3.1 0 0 0 3.2 3.2M61.2 161.4a2.74 2.74 0 0 0 2.8 2.7M64 164.1v.5M64 165.3v.1M64 165.4h44.7"/>
<path d="M64 164.1h44.7M64 164.6h44.7M64 164.6v.7M64 165.3h44.7M108.7 164.1l.2 .5M108.7 164.1l.3 .3M108.7 164.1v.5M108.7 164.6h.2M108.7 165.3v.1M108.7 165.4h.6M108.7 164.6v.7M108.9 164.6l.1 .1"/>
<path d="M109 165.2l-.3 .1M109 165.2l.3 .2M109 164.7l.3 .5M109 164.7v.5M109 165.2h.3M109 164.4l-.1 .2M109 164.4l.3 .2M109.3 164.6l-.3 .1M109.3 165.4h23.2M109.3 164.6l.3 .4M109.6 165l-.3 .2M109.6 165v.4l-.3-.2"/>
<path d="M109.6 165h22.6M111.9 165a1.08 1.08 0 0 1-1.1-1.1v-2a1.08 1.08 0 0 1 1.1-1.1h18a1.08 1.08 0 0 1 1.1 1.1v2a1.08 1.08 0 0 1-1.1 1.1M115.2 161h5.2l.1 1.3-5.2 .1zM132.2 165l.2 .2M132.2 165v.4l.2-.2M132.4 165.2h.4M132.5 164.6l.3 .1M132.5 165.4h.5M132.5 164.6l-.3 .4M132.7 164.4l.2 .2M132.7 164.4l-.2 .2M132.8 165.2l.2 .1"/>
<path d="M132.8 165.2l-.3 .2M132.8 164.7l-.4 .5M132.8 164.7v.5M132.9 164.6l-.1 .1M133 164.1l-.3 .3M133 164.1l-.1 .5M133 164.6h-.1M133 164.1v.5M133 165.3v.1M133 165.4h44.8M133 164.1h44.8M133 164.6h44.8"/>
<path d="M133 164.6v.7M133 165.3h44.8M177.8 164.1v.5M177.8 165.3v.1M177.8 164.6v.7M178.8 175.2l3 .2-3 .2zM180.5 161.4a2.74 2.74 0 0 1-2.7 2.7M180.5 161.4h.4M180.9 161.4a3.1 3.1 0 0 1-3.1 3.2M180.9 161.4h.7M181.6 161.4a3.9 3.9 0 0 1-3.8 3.9M181.6 161.4h.2"/>
<path d="M181.8 161.4a3.9 3.9 0 0 1-4 4M181.8 162.4v14M221.1 161.4v4h1.3M221.1 161.4h1.3M222.4 161.4h.2M222.4 161.4v4M222.4 165.4h.3M222.6 161.4v3.9M222.6 165.3l-.2 .1M222.6 161.4h.7M222.7 165.4h.4M222.9 165.2l-.3 .1"/>
<path d="M222.9 165.2l-.2 .2M222.9 165.2h.4M223.3 161.4v3.2M223.3 161.4h.2M223.3 164.6h.1M223.3 165.2l-.2 .2M223.3 164.7v.5M223.3 164.6l-.7 .7M223.3 164.7l-.4 .5M223.4 164.6l-.1 .1M223.5 161.4v2.7M223.5 164.1l-.2 .5"/>
<path d="M223.5 164.1l-.1 .5M223.5 164.4l-.1 .2M223.5 164.1v.3M223.5 164.6l-.2 .1M223.5 164.4v.2M223.5 165l-.2 .2M223.5 165l-.4 .4M223.5 164.6v.4M260.9 160.5h.1M261.2 163.8h.9M261.7 163.3v1M288.1 163.8h1"/>
<path d="M288.6 163.3v1M288.7 164.1l-.9 .9M315.1 163.8h1.1M315.6 163.3v1M315.7 164.1l-1 .9M316 161.1l5.2-.1 .1 1.3-5.2 .1zM316.3 161.7l-3.3 3.3M316.8 162.1l-2.9 2.9M317.7 162.1l-1.8 1.7M318.6 162.1l-2.9 2.9M319.5 162.1l-3 2.9M320.4 162.1l-2.9 2.9"/>
<path d="M342.2 163.8h.9M342.6 164.1l-.9 .9M342.7 163.3v1M369.1 163.8h1M369.6 164.1l-.9 .9M369.6 163.3v1M375.2 163.8l-.2 .3M376.1 162l-2.9 2.9M376.1 160.2l-4.8 4.8M376.1 161.1l-3.8 3.9M0 196.5h10M412 196.5h8"/>
<path d="M60 207.5h4M60 207.5l.1 .3M60.1 207.8h3.9M60.1 207.8l.7 .7M60.8 208.5h3.2M60.8 208.5l.4 .2h2.8M64 207.5v.3M64 206.3h-4v1.2M64 208.5v.2M64 206.3v1.2M64 207.8v.7M64 207.5h113.8"/>
<path d="M64 206.3h113.8M64 207.8h113.8M64 208.5h113.8M64 208.7h113.8M177.8 207.8h3.8M177.8 207.5v.3M177.8 207.5h4M177.8 206.3h4v1.2M177.8 208.5h3.1M177.8 208.5v.2M177.8 206.3v1.2M177.8 207.8v.7"/>
<path d="M180.9 208.5l-.4 .2h-2.7M181.6 207.8l-.7 .7M181.8 207.5l-.2 .3M225.5 237.2h48.5M225.5 228.2v60.8M274 228.2v24.3M302.8 232.8h65.8M302.8 238.3h65.8M318.9 228.2v22.4M334.6 228.2v22.4M352.6 228.2v22.4M368.6 228.2v43.9"/>
<path d="M412 228.2h-109.2v43.9M0 246.6h10M225.5 246.6h48.5M225.5 252.5h77.3M225.5 257.5h53.5M225.5 241.7h48.5M279 252.5v36.5M296.7 258.8v12.9M302.8 256.5h38.9M302.8 244.2h65.8M302.8 250.6h65.8M319 250.6v16.1"/>
<path d="M341.7 250.6v38.4M368.6 256.5h43.4M368.6 252.5h43.4M368.6 248.6h43.4M368.6 241.6h43.4M396.2 248.6v23.5M401.4 251.3h1M401.4 250.3h1M401.4 255.3h1M401.4 254.3h1M401.4 259.2h1M401.4 258.2h1"/>
<path d="M401.9 249.8v1M401.9 253.8v1M401.9 257.7v1M412 246.6h8M225.5 263.3h53.5M225.5 275.9h53.5M279 272.1h133M280.6 262.2l9.7-2v10l-9.7-2zM302.8 266.7h65.8M302.8 261.2h38.9M368.6 268.1h43.4M368.6 264.3h43.4"/>
<path d="M368.6 260.3h43.4M379.2 272.1v16.9M379.2 279.1h32.8M401.4 263.2h1M401.4 262.2h1M401.4 267.2h1M401.4 266.1h1M401.4 270.8h1M401.4 269.8h1M401.9 261.7v1M401.9 265.6v1M401.9 269.3v1"/>
<path d="M18.5 289v8M68.6 289v8M118.6 289v8M168.6 289v8M218.6 289v8M268.6 289v8M318.6 289v8M368.6 289v8"/>
<circle cx="278.5" cy="37" r=".61"/>
<circle cx="284.9" cy="38.4" r=".6"/>
<circle cx="289.1" cy="29.4" r=".6"/>
<circle cx="289.7" cy="32.7" r=".59"/>
<circle cx="278.6" cy="44" r="1.3"/>
<circle cx="61.6" cy="94.5" r=".65"/>
<circle cx="180.1" cy="94.5" r=".65"/>
<circle cx="256.3" cy="91" r=".3"/>
<circle cx="256.4" cy="94.5" r=".64"/>
<circle cx="259.5" cy="91.7" r=".31"/>
<circle cx="261.2" cy="90.2" r="9.3"/>
<circle cx="261.6" cy="87.2" r=".29"/>
<circle cx="261.9" cy="88.8" r=".31"/>
<circle cx="283.3" cy="88.8" r=".29"/>
<circle cx="288.7" cy="87.2" r=".31"/>
<circle cx="304.7" cy="88.8" r=".3"/>
<circle cx="315.6" cy="87.2" r=".31"/>
<circle cx="326.2" cy="88.8" r=".31"/>
<circle cx="342.6" cy="87.2" r=".29"/>
<circle cx="347.5" cy="88.8" r=".3"/>
<circle cx="368.9" cy="88.8" r=".31"/>
<circle cx="369.7" cy="87.2" r=".31"/>
<circle cx="371.7" cy="91.7" r=".3"/>
<circle cx="374.9" cy="94.5" r=".64"/>
<circle cx="374.9" cy="91" r=".31"/>
<circle cx="62.8" cy="109.5" r=".54"/>
<circle cx="179" cy="109.5" r=".54"/>
<circle cx="256.3" cy="114" r=".3"/>
<circle cx="257.6" cy="109.5" r=".54"/>
<circle cx="259.5" cy="108.7" r=".31"/>
<circle cx="371.7" cy="108.7" r=".3"/>
<circle cx="373.7" cy="109.5" r=".54"/>
<circle cx="374.9" cy="114" r=".31"/>
<circle cx="256.3" cy="137" r=".3"/>
<circle cx="259.5" cy="125.7" r=".31"/>
<circle cx="371.7" cy="125.7" r=".3"/>
<circle cx="374.9" cy="137" r=".31"/>
<circle cx="61.6" cy="156.5" r=".66"/>
<circle cx="62.8" cy="141.5" r=".54"/>
<circle cx="179" cy="141.5" r=".54"/>
<circle cx="180.1" cy="156.5" r=".66"/>
<circle cx="256.3" cy="160" r=".3"/>
<circle cx="256.4" cy="156.5" r=".65"/>
<circle cx="257.6" cy="141.5" r=".54"/>
<circle cx="259.5" cy="159.7" r=".31"/>
<circle cx="259.5" cy="142.7" r=".31"/>
<circle cx="371.7" cy="142.7" r=".3"/>
<circle cx="371.7" cy="159.7" r=".3"/>
<circle cx="373.7" cy="141.5" r=".54"/>
<circle cx="374.9" cy="156.5" r=".64"/>
<circle cx="374.9" cy="160" r=".31"/>
<circle cx="261.6" cy="163.8" r=".29"/>
<circle cx="261.9" cy="162.1" r=".31"/>
<circle cx="283.3" cy="162.1" r=".29"/>
<circle cx="288.7" cy="163.8" r=".31"/>
<circle cx="304.7" cy="162.1" r=".3"/>
<circle cx="315.6" cy="163.8" r=".31"/>
<circle cx="326.2" cy="162.1" r=".31"/>
<circle cx="342.6" cy="163.8" r=".29"/>
<circle cx="347.5" cy="162.1" r=".3"/>
<circle cx="368.9" cy="162.1" r=".31"/>
<circle cx="369.7" cy="163.8" r=".31"/>
<circle cx="296.6" cy="265.2" r="5"/>
<circle cx="296.6" cy="265.2" r="2.51"/>
</g>
<path d="M302.4 265.2h-22.9" fill="none" stroke="#000" stroke-width=".27" stroke-dasharray="15.2 1.3 1.3 1.3" stroke-dashoffset="5.7"/>
<path d="M238 237.2v15.3M257.7 237.2v15.3" fill="none" stroke="#080808" stroke-width=".27"/>
<path d="M225.5 228.2h77.3" fill="none" stroke="#0b0b0b" stroke-width=".27"/>
<g fill="none" stroke="#000" stroke-width=".27" stroke-dasharray="15.2 1.3 1.3 1.3">
<path d="M277.5 37h-.6M278.5 36v-.6M278.5 38v.6M279.5 37h.6M288.1 29.4h-.6M289.1 28.4v-.6M289.1 30.4v.6M290.1 29.4h.6M60.6 94.5h-.1M61.6 93.5v-.2M61.6 95.5v.1M62.6 94.5h.2"/>
<path d="M179.1 94.5h-.1M180.1 93.5v-.2M180.1 95.5v.1M181.1 94.5h.2M255.4 94.5h-.5M255.9 91h-.3M256.4 90.5v-.3M256.4 91.5v.3M256.4 93.5v-.5M256.4 95.5v.5M256.9 91h.3M257.4 94.5h.5"/>
<path d="M261.2 87.2h-.3M261.7 86.7v-.3M261.7 87.7v.3M262.2 87.2h.3M288.2 87.2h-.3M288.7 86.7v-.3M288.7 87.7v.3M289.2 87.2h.3M315.2 87.2h-.3M315.7 86.7v-.3M315.7 87.7v.3M316.2 87.2h.3"/>
<path d="M342.2 87.2h-.3M342.7 86.7v-.3M342.7 87.7v.3M343.2 87.2h.3M369.2 87.2h-.3M369.7 86.7v-.3M369.7 87.7v.3M370.2 87.2h.3M374.5 91h-.3M375 90.5v-.3M375 91.5v.3M375.5 91h.3"/>
<path d="M62.3 109.5h-.5M62.8 109v-.5M62.8 110v.4M63.3 109.5h.4M178.5 109.5h-.5M179 109v-.5M179 110v.4M179.5 109.5h.4M255.9 114h-.3M256.4 113.5v-.3M256.4 114.5v.3M256.6 109.5h-.6"/>
<path d="M256.9 114h.3M257.6 108.5v-.6M257.6 110.5v.5M258.6 109.5h.5M372.8 109.5h-.6M373.8 108.5v-.6M373.8 110.5v.5M374.5 114h-.3M374.8 109.5h.5M375 113.5v-.3M375 114.5v.3M375.5 114h.3"/>
<path d="M255.9 137h-.3M256.4 136.5v-.3M256.4 137.5v.3M256.9 137h.3M374.5 137h-.3M375 136.5v-.3M375 137.5v.3M375.5 137h.3M60.6 156.5h-.1M61.6 155.5v-.2M61.6 157.5v.1M62.3 141.5h-.5"/>
<path d="M62.6 156.5h.2M62.8 141v-.5M62.8 142v.4M63.3 141.5h.4M178.5 141.5h-.5M179 141v-.5M179 142v.4M179.1 156.5h-.1M179.5 141.5h.4M180.1 155.5v-.2M180.1 157.5v.1M181.1 156.5h.2"/>
<path d="M255.9 160h-.3M256.4 159.5v-.3M256.6 141.5h-.6M256.9 160h.3M257.6 140.5v-.6M257.6 142.5v.5M258.6 141.5h.5M372.8 141.5h-.6M373.8 140.5v-.6M373.8 142.5v.5M374.5 160h-.3M374.8 141.5h.5"/>
<path d="M375 159.5v-.3M375.5 160h.3M256.4 160.5v.3M261.2 163.8h-.3M261.7 163.3v-.3M261.7 164.3v.3M262.2 163.8h.3M288.2 163.8h-.3M288.7 163.3v-.3M288.7 164.3v.3M289.2 163.8h.3M315.2 163.8h-.3"/>
<path d="M315.7 163.3v-.3M315.7 164.3v.3M316.2 163.8h.3M342.2 163.8h-.3M342.7 163.3v-.3M342.7 164.3v.3M343.2 163.8h.3M369.2 163.8h-.3M369.7 163.3v-.3M369.7 164.3v.3M370.2 163.8h.3M375 160.5v.3"/>
</g>
<g fill="#000">
<path d="M304.1 26.2l2.7-1.3 .2 .4zM306.8 35.4l1.7 2.5-.5 .2z"/>
<path d="M218.1 125.9l3 .2-3 .3zM223.5 126.1l3-.2v.5z"/>
<path d="M52.7 162.4h.5l-.2 3zM53 85.6l.2 3h-.5z"/>
<path d="M60 175.4l3-.2v.4zM178.8 175.2l3 .2-3 .2z"/>
</g>
<g font-size="4.2">
<text x="21.6" y="243.5">NOTE.</text>
<text x="21.6" y="248.7">1.</text>
<text x="31.6" y="248.7">HATCHED AREA TO BE MASKED BEFORE PAINTING</text>
<text x="21.6" y="253.9">2.</text>
<text x="31.6" y="253.9">ALL CSK &amp; HOLES TO BE MASKED</text>
<text x="21.6" y="259.2">3.</text>
<text x="31.6" y="259.2">UNIT SHALL BE PAINT WITH BLACK COLOR(MAT FINISH)</text>
</g>
<g font-size="3.5">
<text x="42.3" y="5.6">8</text>
<text x="92.6" y="5.6">7</text>
<text x="142.1" y="5.6">6</text>
<text x="192.4" y="5.6">5</text>
<text x="241.9" y="5.6">4</text>
<text x="292.8" y="5.6">3</text>
<text x="342.5" y="5.6">2</text>
<text x="392.5" y="5.6">1</text>
<text x="4.2" y="22.5">F</text>
<text x="415.2" y="22.9">F</text>
<text x="4" y="58.3">E</text>
<text x="415.1" y="71.2">E</text>
<text x="4" y="122.2">D</text>
<text x="414.8" y="121.2">D</text>
<text x="414.9" y="171.3">C</text>
<text x="4.2" y="177.2">C</text>
<text x="414.9" y="221.2">B</text>
<text x="4.2" y="232.2">B</text>
<text x="4.1" y="273.8">A</text>
<text x="414.9" y="272.2">A</text>
<text x="42.7" y="293.8">8</text>
<text x="93.1" y="293.8">7</text>
<text x="142.4" y="293.4">6</text>
<text x="192.1" y="293.4">5</text>
<text x="242.5" y="293.4">4</text>
<text x="292.7" y="293.4">3</text>
<text x="342.6" y="293.4">2</text>
<text x="393.1" y="294.1">1</text>
</g>
<g font-size="3.4">
<text x="315.7" y="21">AREA TO BE PAINT</text>
<text x="312.7" y="44.5">AREA NOT TO BE PAINT</text>
<text x="283.5" y="64.2">DETAIL E</text>
<text x="281.7" y="67.7">SCALE 2 : 5</text>
<text x="277.7" y="82.2">E</text>
<text x="52.2" y="124.4" transform="rotate(-90 52.2 124.4)">399</text>
<text x="227.1" y="125.3">12</text>
<text x="225.6" y="129.1">THK</text>
<text x="122.8" y="174.6">609</text>
</g>
<g font-size="2.8" fill="#0d0000">
<text x="233.7" y="232.1">ENGINEERING CHANGE</text>
<text x="246.1" y="234.9">NOTE</text>
</g>
<g font-size="2.8">
<text x="276.4" y="232.1">FINISH :</text>
<text x="321.1" y="231.6">NAME</text>
<text x="339.5" y="231.6">SIGN</text>
<text x="356.6" y="231.6">DATE</text>
<text x="382.7" y="231.9">TOLERANCE</text>
<text x="303.5" y="235.9">DRAWN</text>
<text x="321.1" y="236.6">PAVAN</text>
<text x="380" y="237.6">GRADE MEDIUM</text>
<text x="383" y="234.7">IS: 2102-1993</text>
<text x="242.1" y="240.6">REV NO</text>
<text x="303.5" y="241.7">CHECKED</text>
<text x="320.8" y="241.7">BHIMS</text>
<text x="378.9" y="244">Permissible deviation</text>
<text x="303.4" y="247.5">APPROVED</text>
<text x="321.5" y="248.7">PRB</text>
<text x="374.7" y="251.1">over 400-1000</text>
<text x="377" y="246.9">for basic size range(mm)</text>
<text x="402.8" y="251.1">0.8</text>
<text x="225.9" y="255.9">PROJECT : DBPL-24HD-01</text>
<text x="280.2" y="255.6">PROJECTION OF</text>
<text x="303.2" y="254.5">COMPT Wt :</text>
<text x="374.8" y="255.3">over 120-400</text>
<text x="402.8" y="255.2">0.5</text>
<text x="225.6" y="261">CUSTOMER : BEL,GAD</text>
<text x="282.5" y="258.5">FIRST ANGLE</text>
<text x="303.2" y="259.3">SCALE :</text>
<text x="320.6" y="259.5">1:5</text>
<text x="376.2" y="259.1">over 30-120</text>
<text x="377.3" y="263.2">over 6-30</text>
<text x="402.8" y="259.1">0.3</text>
<text x="402.8" y="263.1">0.2</text>
<text x="226" y="267">TITLE :</text>
<text x="241.1" y="267">DISPLAY FRAME</text>
<text x="303.2" y="264.5">QTY :</text>
<text x="320.5" y="264.3">01</text>
<text x="378.1" y="267.2">over 3-6</text>
<text x="402.8" y="267">0.1</text>
<text x="303.3" y="270.2">REL. DATE : 31/07/2023</text>
<text x="342.7" y="270.3">REV NO:</text>
<text x="356" y="270.3">00</text>
<text x="379.7" y="270.9">0.5-3</text>
<text x="382.5" y="275.5">SHEET SIZE : A3</text>
<text x="402.8" y="270.7">0.1</text>
<text x="226.2" y="278.8">MATERIAL :</text>
<text x="306.6" y="277.2">DATASOL (B) PVT LTD</text>
<text x="343.1" y="276.7">DRAWING NO :</text>
<text x="244" y="284.3">ALL ALLOY-6061-T6/T651</text>
<text x="311.5" y="283.3">BENGALURU</text>
<text x="348.3" y="283.3">DBPL-24HD-PD-01</text>
<text x="380.9" y="282.8">SHEET NO : 2 OF 2</text>
</g>
<g font-size="2.8" fill="#060606">
<text x="227.1" y="240.6">DATE</text>
<text x="259.9" y="240.6">ECN NO.</text>
</g>
<text font-size="2.7" fill="#030303" x="2.4" y="94.1" transform="rotate(-90 2.4 94.1)">This document is the Property of datasol(B) pvt ltd.</text>
<text font-size="2.7" fill="#000204" x="4.8" y="94.1" transform="rotate(-90 4.8 94.1)">Bangalore, India. Reproduction, Utilisation or Disclosure to</text>
<text font-size="2.7" fill="#000b15" x="7.1" y="94.1" transform="rotate(-90 7.1 94.1)">third parties, in any form what soever is not allowed</text>
<text font-size="2.7" fill="#00060d" x="9.3" y="93.8" transform="rotate(-90 9.3 93.8)">without written consent of the proprietors.</text>
<g font-size="2.5">
<text x="344.4" y="253.9">ALL DIMENSIONS</text>
<text x="348.8" y="256.3">ARE IN mm</text>
<text x="342.7" y="258.8">UNLESS OTHERWISE</text>
<text x="350.3" y="261.3">STATED</text>
</g>
</svg>
